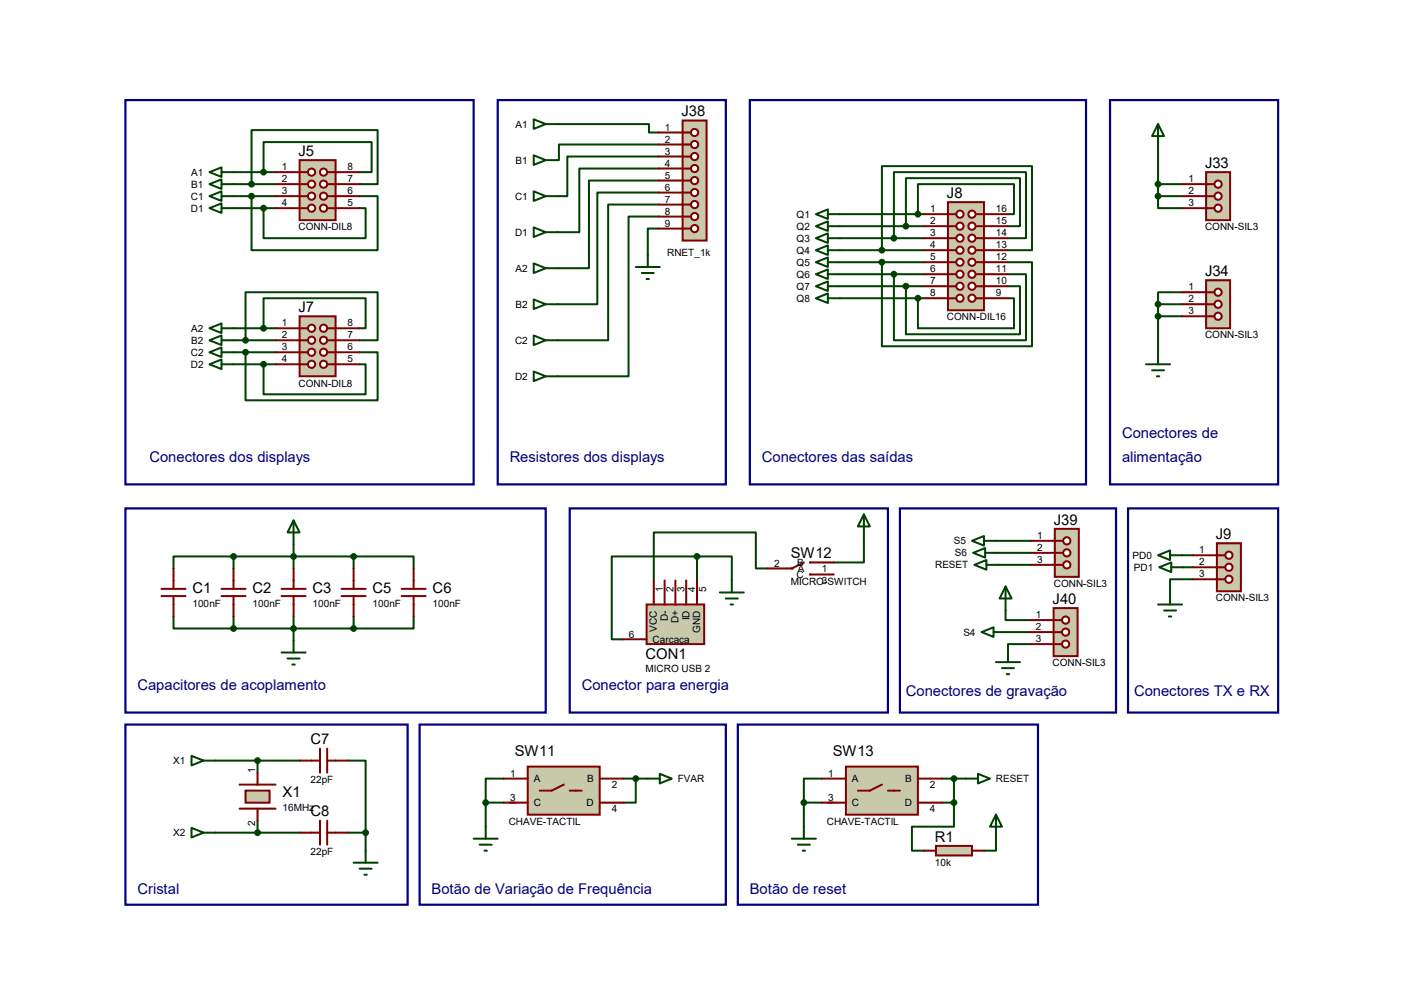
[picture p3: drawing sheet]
<svg xmlns="http://www.w3.org/2000/svg" width="297mm" height="210mm" viewBox="0 0 297 210" stroke-linecap="round" stroke-linejoin="round" font-family="sans-serif">
<g fill="none" stroke="#004000" stroke-width=".42">
<path d="M44.3 36.4l2.6-1v2zM44.3 38.9l2.6-1v2.1zM46.9 38.9h11.4M46.9 36.4h11.4M53.2 38.9v-11.4h26.7v11.4h-3.8M55.8 36.4v-6.3h22.8v6.3h-2.5M112.9 25.2l2.5 1-2.5 1.1zM112.9 32.9l2.5 1-2.5 1zM115.4 26.2h21.9v1.8h2M139.3 30.6h-21.1v3.3h-2.8M139.3 33.1h-19.3v8.4h-4.6M139.3 35.6h-16.7v13.5h-7.2"/>
<path d="M139.3 38.2h-14.7v18.5h-9.2M245 31.3v10.2M245 38.9h5.1M44.3 41.5l2.6-1v2zM44.3 44l2.6-1v2zM46.9 41.5h11.4M46.9 44h11.4M53.2 41.5v11.4h26.7v-11.4h-3.8M55.8 44v6.4h21.5v-6.4h-1.2M112.9 40.5l2.5 1-2.5 1zM112.9 48.1l2.5 1-2.5 1zM112.9 55.7l2.5 1-2.5 1z"/>
<path d="M134.5 56.5h5.1M135.8 57.7h2.5M136.8 59h.5M139.3 40.7h-12.9v23.6h-11M139.3 43.3h-10.6v28.7h-13.3M139.3 45.8h-6.3v33.8h-17.6M139.3 48.3h-2.3v8.2M172.6 45.3l2.5-1v2zM172.6 47.8l2.5-1v2.1zM172.6 50.4l2.5-1v2zM172.6 52.9l2.5-1v2zM172.6 55.5l2.5-1.1v2.1z"/>
<path d="M172.6 58l2.5-1v2zM175.1 45.3h20.4M175.1 47.8h20.4M175.1 50.4h20.4M175.1 52.9h20.4M175.1 58h20.4M175.1 55.5h20.4M186.6 52.9v-17.8h31.7v17.8h-5.1M186.6 55.5v17.7h31.7v-17.7h-5.1M189.1 50.4v-14h27.9v14h-3.8M189.1 58v14h27.9v-14h-3.8M191.6 47.8v-10.1h24.2v10.1h-2.6"/>
<path d="M194.2 45.3v-6.4h20.3v6.4h-1.3M245 41.5v2.5h5.1M245 41.5h5.1M44.3 69.4l2.6-1v2zM44.3 72l2.6-1v2zM44.3 74.5l2.6-1v2zM44.3 77l2.6-1v2.1zM46.9 69.4h11.4M46.9 72h11.4M46.9 74.5h11.4M46.9 77h11.4M51.9 72v-10.2h28v10.2h-3.8"/>
<path d="M51.9 74.5v10.2h28v-10.2h-3.8M55.8 69.4v-6.3h21.5v6.3h-1.2M55.8 77v6.4h21.5v-6.4h-1.2M112.9 63.3l2.5 1-2.5 1.1zM112.9 71l2.5 1-2.5 1zM112.9 78.6l2.5 1-2.5 1zM172.6 60.5l2.5-1v2.1zM172.6 63.1l2.5-1v2zM175.1 63.1h20.4M175.1 60.5h20.4M191.6 60.5v10.2h24.2v-10.2h-2.6M194.2 63.1v6.3h20.3v-6.3h-1.3"/>
<path d="M245 66.9h5.1M245 64.3v10.2M245 64.3h5.1M250.1 61.8h-5.1v2.5M49.4 117.7h-12.7v2.5M49.4 117.7h25.4M49.4 117.7v2.5M62.1 115.1v5.1M74.8 117.7h12.7v2.5M74.8 117.7v2.5M147.4 117.7h7.4v5.1M147.4 117.7h-18v17.5h2.3"/>
<path d="M147.4 117.7v5.1M182.8 113.9v5.1h-6.4M210.7 114.4h7.4M210.9 116.9h7.2M211.2 119.5h6.9M250.1 117.4h2.2M250.3 120h2M36.7 130.4v2.5h12.7M49.4 130.4v2.5M49.4 132.9h25.4M62.1 130.4v5.1M74.8 130.4v2.5"/>
<path d="M87.5 130.4v2.5h-12.7M162.4 120.2h-2.5v-7.6h-21.6v10.2M212.7 129.1v2h5.1M212.7 133.7h5.1M217.8 136.2h-4.6v1.3M252.3 122.5h-4.8v2.8M45.6 176.1h17.8M45.6 160.9h17.8M54.5 160.9v2.5M54.5 173.6v2.5M73.5 160.9h3.8v15.2M73.5 176.1h3.8"/>
<path d="M77.3 176.1v3.8M102.7 169.8v5M102.7 169.8h3.9M106.6 164.7h-3.9v5.1M132 164.7h5M134.5 164.7v5.1h-2.5M170.1 169.8h3.8M170.1 169.8v5M173.9 164.7h-3.8v5.1M199.3 164.7h5M199.3 169.8h2.5M201.8 169.8v5h-8.9v5.1h2.6"/>
<path d="M201.8 164.7v5.1M210.7 177.4v2.5h-2.5"/>
</g>
<path d="M26.5 21.2h73.7v81.2h-73.7zM105.3 21.2h48.2v81.2h-48.2zM158.6 21.2h71.1v81.2h-71.1z" fill="none" stroke="#000080" stroke-width=".47"/>
<path d="M255.1 36.4h5.1v10.2h-5.1z" fill="#c8c8aa" stroke="#800000" stroke-width=".42"/>
<path d="M255.1 38.9h1.8" fill="none" stroke="#800000" stroke-width=".42"/>
<circle cx="257.7" cy="38.9" r=".76" fill="#fff" stroke="#800000" stroke-width=".42"/>
<path d="M255.1 41.5h1.8" fill="none" stroke="#800000" stroke-width=".42"/>
<circle cx="257.7" cy="41.5" r=".76" fill="#fff" stroke="#800000" stroke-width=".42"/>
<path d="M255.1 44h1.8" fill="none" stroke="#800000" stroke-width=".42"/>
<circle cx="257.7" cy="44" r=".76" fill="#fff" stroke="#800000" stroke-width=".42"/>
<path d="M250.1 38.9h5M250.1 41.5h5M250.1 44h5" fill="none" stroke="#800000" stroke-width=".42"/>
<path d="M255.1 59.3h5.1v10.1h-5.1z" fill="#c8c8aa" stroke="#800000" stroke-width=".42"/>
<path d="M255.1 61.8h1.8" fill="none" stroke="#800000" stroke-width=".42"/>
<circle cx="257.7" cy="61.8" r=".76" fill="#fff" stroke="#800000" stroke-width=".42"/>
<path d="M255.1 64.3h1.8" fill="none" stroke="#800000" stroke-width=".42"/>
<circle cx="257.7" cy="64.3" r=".76" fill="#fff" stroke="#800000" stroke-width=".42"/>
<path d="M255.1 66.9h1.8" fill="none" stroke="#800000" stroke-width=".42"/>
<circle cx="257.7" cy="66.9" r=".76" fill="#fff" stroke="#800000" stroke-width=".42"/>
<g fill="none" stroke="#800000" stroke-width=".42">
<path d="M250.1 61.8h5M250.1 64.3h5M250.1 66.9h5M34.2 126.1h5M34.2 124.5h5M36.7 120.2v4.3M36.7 126.1v4.3M46.9 126.1h5M46.9 124.5h5M49.4 120.2v4.3M49.4 126.1v4.3M59.6 126.1h5"/>
<path d="M59.6 124.5h5M62.1 120.2v4.3M62.1 126.1v4.3M72.3 126.1h5M72.3 124.5h5M74.8 120.2v4.3M74.8 126.1v4.3M85 126.1h5M85 124.5h5M87.5 120.2v4.3M87.5 126.1v4.3"/>
</g>
<g fill="none" stroke="#004000" stroke-width=".42">
<path d="M245 26.2l1.3 2.6h-2.6zM245 26.2v5.1M242.4 77h5.1M243.7 78.3h2.6M244.7 79.6h.5M245 74.5v2.5M62.1 110.1l1.3 2.5h-2.6zM62.1 110.1v5M182.8 108.8l1.2 2.5h-2.5zM182.8 108.8v5.1M59.6 138h5M60.8 139.3h2.6"/>
<path d="M62.1 135.5v2.5M152.3 125.3h5.1M153.5 126.6h2.6M154.6 127.8h.5M154.8 122.8v2.5M61.8 140.5h.6"/>
</g>
<g fill="#004000" stroke="#004000" stroke-width=".42">
<circle cx="245" cy="66.9" r=".51"/>
<circle cx="245" cy="64.3" r=".51"/>
<circle cx="245" cy="38.9" r=".51"/>
<circle cx="245" cy="41.5" r=".51"/>
<circle cx="62.1" cy="117.7" r=".51"/>
<circle cx="49.4" cy="117.7" r=".51"/>
<circle cx="74.8" cy="117.7" r=".51"/>
<circle cx="49.4" cy="132.9" r=".51"/>
<circle cx="62.1" cy="132.9" r=".51"/>
<circle cx="74.8" cy="132.9" r=".51"/>
</g>
<path d="M234.8 21.2h35.6v81.2h-35.6zM26.5 107.5h88.9v43.2h-88.9zM120.5 107.5h67.3v43.2h-67.3z" fill="none" stroke="#000080" stroke-width=".47"/>
<path d="M144.4 25.5h5.1v25.4h-5.1z" fill="#c8c8aa" stroke="#800000" stroke-width=".42"/>
<path d="M144.4 28h1.8" fill="none" stroke="#800000" stroke-width=".42"/>
<circle cx="146.9" cy="28" r=".76" fill="#fff" stroke="#800000" stroke-width=".42"/>
<path d="M144.4 30.6h1.8" fill="none" stroke="#800000" stroke-width=".42"/>
<circle cx="146.9" cy="30.6" r=".76" fill="#fff" stroke="#800000" stroke-width=".42"/>
<path d="M144.4 33.1h1.8" fill="none" stroke="#800000" stroke-width=".42"/>
<circle cx="146.9" cy="33.1" r=".76" fill="#fff" stroke="#800000" stroke-width=".42"/>
<path d="M144.4 35.6h1.8" fill="none" stroke="#800000" stroke-width=".42"/>
<circle cx="146.9" cy="35.6" r=".76" fill="#fff" stroke="#800000" stroke-width=".42"/>
<path d="M144.4 38.2h1.8" fill="none" stroke="#800000" stroke-width=".42"/>
<circle cx="146.9" cy="38.2" r=".76" fill="#fff" stroke="#800000" stroke-width=".42"/>
<path d="M144.4 40.7h1.8" fill="none" stroke="#800000" stroke-width=".42"/>
<circle cx="146.9" cy="40.7" r=".76" fill="#fff" stroke="#800000" stroke-width=".42"/>
<path d="M144.4 43.3h1.8" fill="none" stroke="#800000" stroke-width=".42"/>
<circle cx="146.9" cy="43.3" r=".76" fill="#fff" stroke="#800000" stroke-width=".42"/>
<path d="M144.4 45.8h1.8" fill="none" stroke="#800000" stroke-width=".42"/>
<circle cx="146.9" cy="45.8" r=".76" fill="#fff" stroke="#800000" stroke-width=".42"/>
<path d="M144.4 48.3h1.8" fill="none" stroke="#800000" stroke-width=".42"/>
<circle cx="146.9" cy="48.3" r=".76" fill="#fff" stroke="#800000" stroke-width=".42"/>
<path d="M139.3 28h5.1M139.3 30.6h5.1M139.3 33.1h5.1M139.3 35.6h5.1M139.3 38.2h5.1M139.3 40.7h5.1M139.3 43.3h5.1M139.3 45.8h5.1M139.3 48.3h5.1" fill="none" stroke="#800000" stroke-width=".42"/>
<path d="M223.1 111.8h5.1v10.2h-5.1z" fill="#c8c8aa" stroke="#800000" stroke-width=".42"/>
<path d="M223.1 114.4h1.8" fill="none" stroke="#800000" stroke-width=".42"/>
<circle cx="225.7" cy="114.4" r=".76" fill="#fff" stroke="#800000" stroke-width=".42"/>
<path d="M223.1 116.9h1.8" fill="none" stroke="#800000" stroke-width=".42"/>
<circle cx="225.7" cy="116.9" r=".76" fill="#fff" stroke="#800000" stroke-width=".42"/>
<path d="M223.1 119.5h1.8" fill="none" stroke="#800000" stroke-width=".42"/>
<circle cx="225.7" cy="119.5" r=".76" fill="#fff" stroke="#800000" stroke-width=".42"/>
<path d="M218.1 114.4h5M218.1 116.9h5M218.1 119.5h5" fill="none" stroke="#800000" stroke-width=".42"/>
<path d="M222.9 128.6h5.1v10.2h-5.1z" fill="#c8c8aa" stroke="#800000" stroke-width=".42"/>
<path d="M222.9 131.1h1.8" fill="none" stroke="#800000" stroke-width=".42"/>
<circle cx="225.4" cy="131.1" r=".76" fill="#fff" stroke="#800000" stroke-width=".42"/>
<path d="M222.9 133.7h1.8" fill="none" stroke="#800000" stroke-width=".42"/>
<circle cx="225.4" cy="133.7" r=".76" fill="#fff" stroke="#800000" stroke-width=".42"/>
<path d="M222.9 136.2h1.8" fill="none" stroke="#800000" stroke-width=".42"/>
<circle cx="225.4" cy="136.2" r=".76" fill="#fff" stroke="#800000" stroke-width=".42"/>
<path d="M217.8 131.1h5.1M217.8 133.7h5.1M217.8 136.2h5.1" fill="none" stroke="#800000" stroke-width=".42"/>
<g fill="none" stroke="#004000" stroke-width=".42">
<path d="M205.6 114.4l2.6-1v2zM205.9 116.9l2.5-1v2zM206.1 119.5l2.6-1.1v2.1zM208.2 114.4h2.5M208.4 116.9h2.5M208.7 119.5h2.5M207.6 133.7l2.6-1v2zM210.2 133.7h2.5M212.7 124l1.3 2.6h-2.5zM212.7 124v5.1M213.2 137.5v2.5M210.7 140h5.1"/>
<path d="M212 141.3h2.5M213 142.6h.5"/>
</g>
<path d="M190.4 107.5h45.7v43.2h-45.7z" fill="none" stroke="#000080" stroke-width=".47"/>
<path d="M63.4 33.9h7.6v12.7h-7.6z" fill="#c8c8aa" stroke="#800000" stroke-width=".42"/>
<path d="M63.4 36.4h1.8" fill="none" stroke="#800000" stroke-width=".42"/>
<circle cx="65.9" cy="36.4" r=".76" fill="#fff" stroke="#800000" stroke-width=".42"/>
<path d="M63.4 38.9h1.8" fill="none" stroke="#800000" stroke-width=".42"/>
<circle cx="65.9" cy="38.9" r=".76" fill="#fff" stroke="#800000" stroke-width=".42"/>
<path d="M63.4 41.5h1.8" fill="none" stroke="#800000" stroke-width=".42"/>
<circle cx="65.9" cy="41.5" r=".76" fill="#fff" stroke="#800000" stroke-width=".42"/>
<path d="M63.4 44h1.8" fill="none" stroke="#800000" stroke-width=".42"/>
<circle cx="65.9" cy="44" r=".76" fill="#fff" stroke="#800000" stroke-width=".42"/>
<path d="M69.2 36.4h1.8" fill="none" stroke="#800000" stroke-width=".42"/>
<circle cx="68.5" cy="36.4" r=".76" fill="#fff" stroke="#800000" stroke-width=".42"/>
<path d="M69.2 38.9h1.8" fill="none" stroke="#800000" stroke-width=".42"/>
<circle cx="68.5" cy="38.9" r=".76" fill="#fff" stroke="#800000" stroke-width=".42"/>
<path d="M69.2 41.5h1.8" fill="none" stroke="#800000" stroke-width=".42"/>
<circle cx="68.5" cy="41.5" r=".76" fill="#fff" stroke="#800000" stroke-width=".42"/>
<path d="M69.2 44h1.8" fill="none" stroke="#800000" stroke-width=".42"/>
<circle cx="68.5" cy="44" r=".76" fill="#fff" stroke="#800000" stroke-width=".42"/>
<path d="M58.3 36.4h5.1M58.3 38.9h5.1M71 36.4h5.1M71 38.9h5.1M58.3 41.5h5.1M58.3 44h5.1M71 41.5h5.1M71 44h5.1" fill="none" stroke="#800000" stroke-width=".42"/>
<path d="M63.4 66.9h7.6v12.7h-7.6z" fill="#c8c8aa" stroke="#800000" stroke-width=".42"/>
<path d="M63.4 69.4h1.8" fill="none" stroke="#800000" stroke-width=".42"/>
<circle cx="65.9" cy="69.4" r=".76" fill="#fff" stroke="#800000" stroke-width=".42"/>
<path d="M63.4 72h1.8" fill="none" stroke="#800000" stroke-width=".42"/>
<circle cx="65.9" cy="72" r=".76" fill="#fff" stroke="#800000" stroke-width=".42"/>
<path d="M63.4 74.5h1.8" fill="none" stroke="#800000" stroke-width=".42"/>
<circle cx="65.9" cy="74.5" r=".76" fill="#fff" stroke="#800000" stroke-width=".42"/>
<path d="M63.4 77h1.8" fill="none" stroke="#800000" stroke-width=".42"/>
<circle cx="65.9" cy="77" r=".76" fill="#fff" stroke="#800000" stroke-width=".42"/>
<path d="M69.2 69.4h1.8" fill="none" stroke="#800000" stroke-width=".42"/>
<circle cx="68.5" cy="69.4" r=".76" fill="#fff" stroke="#800000" stroke-width=".42"/>
<path d="M69.2 72h1.8" fill="none" stroke="#800000" stroke-width=".42"/>
<circle cx="68.5" cy="72" r=".76" fill="#fff" stroke="#800000" stroke-width=".42"/>
<path d="M69.2 74.5h1.8" fill="none" stroke="#800000" stroke-width=".42"/>
<circle cx="68.5" cy="74.5" r=".76" fill="#fff" stroke="#800000" stroke-width=".42"/>
<path d="M69.2 77h1.8" fill="none" stroke="#800000" stroke-width=".42"/>
<circle cx="68.5" cy="77" r=".76" fill="#fff" stroke="#800000" stroke-width=".42"/>
<path d="M58.3 69.4h5.1M58.3 72h5.1M58.3 74.5h5.1M58.3 77h5.1M71 69.4h5.1M71 72h5.1M71 74.5h5.1M71 77h5.1" fill="none" stroke="#800000" stroke-width=".42"/>
<g fill="#004000" stroke="#004000" stroke-width=".42">
<circle cx="55.8" cy="36.4" r=".51"/>
<circle cx="53.2" cy="38.9" r=".51"/>
<circle cx="53.2" cy="41.5" r=".51"/>
<circle cx="55.8" cy="44" r=".51"/>
<circle cx="55.8" cy="69.4" r=".51"/>
<circle cx="51.9" cy="72" r=".51"/>
<circle cx="51.9" cy="74.5" r=".51"/>
<circle cx="55.8" cy="77" r=".51"/>
</g>
<path d="M200.5 42.8h7.7v22.8h-7.7z" fill="#c8c8aa" stroke="#800000" stroke-width=".42"/>
<path d="M200.5 45.3h1.8" fill="none" stroke="#800000" stroke-width=".42"/>
<circle cx="203.1" cy="45.3" r=".76" fill="#fff" stroke="#800000" stroke-width=".42"/>
<path d="M200.5 47.8h1.8" fill="none" stroke="#800000" stroke-width=".42"/>
<circle cx="203.1" cy="47.8" r=".76" fill="#fff" stroke="#800000" stroke-width=".42"/>
<path d="M200.5 50.4h1.8" fill="none" stroke="#800000" stroke-width=".42"/>
<circle cx="203.1" cy="50.4" r=".76" fill="#fff" stroke="#800000" stroke-width=".42"/>
<path d="M200.5 52.9h1.8" fill="none" stroke="#800000" stroke-width=".42"/>
<circle cx="203.1" cy="52.9" r=".76" fill="#fff" stroke="#800000" stroke-width=".42"/>
<path d="M206.4 45.3h1.8" fill="none" stroke="#800000" stroke-width=".42"/>
<circle cx="205.6" cy="45.3" r=".76" fill="#fff" stroke="#800000" stroke-width=".42"/>
<path d="M206.4 47.8h1.8" fill="none" stroke="#800000" stroke-width=".42"/>
<circle cx="205.6" cy="47.8" r=".76" fill="#fff" stroke="#800000" stroke-width=".42"/>
<path d="M206.4 50.4h1.8" fill="none" stroke="#800000" stroke-width=".42"/>
<circle cx="205.6" cy="50.4" r=".76" fill="#fff" stroke="#800000" stroke-width=".42"/>
<path d="M206.4 52.9h1.8" fill="none" stroke="#800000" stroke-width=".42"/>
<circle cx="205.6" cy="52.9" r=".76" fill="#fff" stroke="#800000" stroke-width=".42"/>
<path d="M200.5 55.5h1.8" fill="none" stroke="#800000" stroke-width=".42"/>
<circle cx="203.1" cy="55.5" r=".76" fill="#fff" stroke="#800000" stroke-width=".42"/>
<path d="M206.4 55.5h1.8" fill="none" stroke="#800000" stroke-width=".42"/>
<circle cx="205.6" cy="55.5" r=".76" fill="#fff" stroke="#800000" stroke-width=".42"/>
<path d="M200.5 58h1.8" fill="none" stroke="#800000" stroke-width=".42"/>
<circle cx="203.1" cy="58" r=".76" fill="#fff" stroke="#800000" stroke-width=".42"/>
<path d="M206.4 58h1.8" fill="none" stroke="#800000" stroke-width=".42"/>
<circle cx="205.6" cy="58" r=".76" fill="#fff" stroke="#800000" stroke-width=".42"/>
<path d="M200.5 60.5h1.8" fill="none" stroke="#800000" stroke-width=".42"/>
<circle cx="203.1" cy="60.5" r=".76" fill="#fff" stroke="#800000" stroke-width=".42"/>
<path d="M206.4 60.5h1.8" fill="none" stroke="#800000" stroke-width=".42"/>
<circle cx="205.6" cy="60.5" r=".76" fill="#fff" stroke="#800000" stroke-width=".42"/>
<path d="M200.5 63.1h1.8" fill="none" stroke="#800000" stroke-width=".42"/>
<circle cx="203.1" cy="63.1" r=".76" fill="#fff" stroke="#800000" stroke-width=".42"/>
<path d="M206.4 63.1h1.8" fill="none" stroke="#800000" stroke-width=".42"/>
<circle cx="205.6" cy="63.1" r=".76" fill="#fff" stroke="#800000" stroke-width=".42"/>
<g fill="none" stroke="#800000" stroke-width=".42">
<path d="M195.5 45.3h5M195.5 47.8h5M195.5 50.4h5M195.5 52.9h5M195.5 55.5h5M195.5 58h5M208.2 45.3h5M208.2 47.8h5M208.2 50.4h5M208.2 52.9h5M208.2 55.5h5M208.2 58h5"/>
<path d="M195.5 60.5h5M195.5 63.1h5M208.2 60.5h5M208.2 63.1h5"/>
</g>
<g fill="#004000" stroke="#004000" stroke-width=".42">
<circle cx="194.2" cy="45.3" r=".51"/>
<circle cx="191.6" cy="47.8" r=".51"/>
<circle cx="189.1" cy="50.4" r=".51"/>
<circle cx="186.6" cy="52.9" r=".51"/>
<circle cx="194.2" cy="63.1" r=".51"/>
<circle cx="191.6" cy="60.5" r=".51"/>
<circle cx="189.1" cy="58" r=".51"/>
<circle cx="186.6" cy="55.5" r=".51"/>
</g>
<circle cx="167.5" cy="120.2" r=".21" fill="#800000"/>
<path d="M170.1 119l-2.6 1.2" fill="none" stroke="#800000" stroke-width=".42"/>
<g fill="#800000">
<circle cx="171.3" cy="119" r=".21"/>
<circle cx="171.3" cy="121.5" r=".21"/>
</g>
<path d="M171.3 119h5.1M162.4 120.2h5.1M171.3 121.5h5.1M50.7 165.9h7.6M50.7 171h7.6" fill="none" stroke="#800000" stroke-width=".42"/>
<path d="M40.5 159.9l2.6 1-2.6 1zM40.5 175.1l2.6 1-2.6 1zM43.1 160.9h2.5M43.1 176.1h2.5" fill="none" stroke="#004000" stroke-width=".42"/>
<path d="M51.9 167.2h5.1v2.6h-5.1z" fill="#c8c8aa" stroke="#800000" stroke-width=".42"/>
<path d="M67.7 158.3v5.1M69.2 158.3v5.1M54.5 163.4v2.5M54.5 171v2.6M63.4 160.9h4.3M63.4 176.1h4.3M67.7 173.6v5M69.2 173.6v5M69.2 160.9h4.3M69.2 176.1h4.3" fill="none" stroke="#800000" stroke-width=".42"/>
<g fill="#004000" stroke="#004000" stroke-width=".42">
<circle cx="54.5" cy="176.1" r=".51"/>
<circle cx="77.3" cy="176.1" r=".51"/>
<circle cx="54.5" cy="160.9" r=".51"/>
</g>
<path d="M77.3 179.9v2.6M137 164.7h2.6M139.6 163.7l2.5 1-2.5 1zM74.8 182.5h5.1M76.1 183.7h2.5M77.1 185h.5" fill="none" stroke="#004000" stroke-width=".42"/>
<path d="M26.5 153.2h59.7v38.1h-59.7z" fill="none" stroke="#000080" stroke-width=".47"/>
<path d="M111.6 162.1h15.3v10.2h-15.3z" fill="#c8c8aa" stroke="#800000" stroke-width=".42"/>
<path d="M106.6 169.8h5M106.6 164.7h5M119.3 165.9l-2.6 1.3h-2.5M120.5 167.2h2.6M126.9 169.8h5.1M126.9 164.7h5.1" fill="none" stroke="#800000" stroke-width=".42"/>
<g fill="#004000" stroke="#004000" stroke-width=".42">
<circle cx="134.5" cy="164.7" r=".51"/>
<circle cx="102.7" cy="169.8" r=".51"/>
</g>
<path d="M100.2 177.4h5.1M101.5 178.6h2.5M102.5 179.9h.5M102.7 174.8v2.6M204.3 164.7h2.6M206.9 163.7l2.5 1-2.5 1z" fill="none" stroke="#004000" stroke-width=".42"/>
<path d="M178.9 162.1h15.3v10.2h-15.3z" fill="#c8c8aa" stroke="#800000" stroke-width=".42"/>
<path d="M173.9 169.8h5M173.9 164.7h5M186.6 165.9l-2.6 1.3h-2.5M187.8 167.2h2.6M194.2 169.8h5.1M194.2 164.7h5.1" fill="none" stroke="#800000" stroke-width=".42"/>
<g fill="#004000" stroke="#004000" stroke-width=".42">
<circle cx="201.8" cy="164.7" r=".51"/>
<circle cx="170.1" cy="169.8" r=".51"/>
</g>
<path d="M167.5 177.4h5.1M168.8 178.6h2.5M169.8 179.9h.5M170.1 174.8v2.6" fill="none" stroke="#004000" stroke-width=".42"/>
<path d="M88.8 153.2h64.7v38.1h-64.7zM156.1 153.2h63.5v38.1h-63.5z" fill="none" stroke="#000080" stroke-width=".47"/>
<path d="M198 178.9h7.6v2h-7.6z" fill="#c8c8aa" stroke="#800000" stroke-width=".42"/>
<path d="M195.5 179.9h2.5M205.6 179.9h2.6" fill="none" stroke="#800000" stroke-width=".42"/>
<path d="M210.7 172.3l1.3 2.5h-2.6zM210.7 172.3v5.1" fill="none" stroke="#004000" stroke-width=".42"/>
<circle cx="201.8" cy="169.8" r=".51" fill="#004000" stroke="#004000" stroke-width=".42"/>
<path d="M257.4 114.9h5.1v10.2h-5.1z" fill="#c8c8aa" stroke="#800000" stroke-width=".42"/>
<path d="M257.4 117.4h1.8" fill="none" stroke="#800000" stroke-width=".42"/>
<circle cx="260" cy="117.4" r=".76" fill="#fff" stroke="#800000" stroke-width=".42"/>
<path d="M257.4 120h1.8" fill="none" stroke="#800000" stroke-width=".42"/>
<circle cx="260" cy="120" r=".76" fill="#fff" stroke="#800000" stroke-width=".42"/>
<path d="M257.4 122.5h1.8" fill="none" stroke="#800000" stroke-width=".42"/>
<circle cx="260" cy="122.5" r=".76" fill="#fff" stroke="#800000" stroke-width=".42"/>
<path d="M252.3 117.4h5.1M252.3 120h5.1M252.3 122.5h5.1" fill="none" stroke="#800000" stroke-width=".42"/>
<path d="M245 117.4l2.5-1v2zM245.2 120l2.6-1v2zM247.5 117.4h2.6M247.8 120h2.5M245 127.8h5.1M246.3 129.1h2.5M247.3 130.4h.5M247.5 125.3v2.5" fill="none" stroke="#004000" stroke-width=".42"/>
<path d="M238.6 107.5h31.8v43.2h-31.8z" fill="none" stroke="#000080" stroke-width=".47"/>
<path d="M136.8 127.8h12.2v8.4h-12.2z" fill="#c8c8aa" stroke="#800000" stroke-width=".42"/>
<path d="M131.7 135.2h5.1M138.3 122.8v5M140.6 122.8v5M142.9 122.8v5M145.2 122.8v5M147.4 122.8v5" fill="none" stroke="#800000" stroke-width=".42"/>
<circle cx="147.4" cy="117.7" r=".51" fill="#004000" stroke="#004000" stroke-width=".42"/>
<g font-size="3.1">
<text x="144.2" y="24.6">J38</text>
<text x="63.2" y="33">J5</text>
<text x="254.9" y="35.5">J33</text>
<text x="200.3" y="41.9">J8</text>
<text x="254.9" y="58.4">J34</text>
<text x="63.2" y="66">J7</text>
<text x="222.9" y="111">J39</text>
<text x="167.3" y="118.1">SW12</text>
<text x="257.2" y="114">J9</text>
<text x="40.7" y="125.4">C1</text>
<text x="53.4" y="125.4">C2</text>
<text x="66.1" y="125.4">C3</text>
<text x="78.8" y="125.4">C5</text>
<text x="91.5" y="125.4">C6</text>
<text x="222.7" y="127.7">J40</text>
<text x="136.6" y="139.3">CON1</text>
<text x="65.7" y="157.4">C7</text>
<text x="108.9" y="160">SW11</text>
<text x="176.2" y="160">SW13</text>
<text x="59.8" y="168.6">X1</text>
<text x="65.7" y="172.7">C8</text>
<text x="197.8" y="178">R1</text>
</g>
<g font-size="3.1" fill="#000080">
<text x="237.4" y="92.6">Conectores de</text>
<text x="31.6" y="97.7">Conectores dos displays</text>
<text x="107.8" y="97.7">Resistores dos displays</text>
<text x="161.2" y="97.7">Conectores das saídas</text>
<text x="237.4" y="97.7">alimentação</text>
<text x="29.1" y="145.9">Capacitores de acoplamento</text>
<text x="123.1" y="145.9">Conector para energia</text>
<text x="191.6" y="147.2">Conectores de gravação</text>
<text x="239.9" y="147.2">Conectores TX e RX</text>
<text x="29.1" y="189.1">Cristal</text>
<text x="91.3" y="189.1">Botão de Variação de Frequência</text>
<text x="158.6" y="189.1">Botão de reset</text>
</g>
<g font-size="2.1">
<text x="109.1" y="27">A1</text>
<text x="140.7" y="27.6">1</text>
<text x="109.1" y="34.6">B1</text>
<text x="140.7" y="30.2">2</text>
<text x="140.7" y="32.7">3</text>
<text x="140.7" y="35.3">4</text>
<text x="40.5" y="37.2">A1</text>
<text x="40.5" y="39.7">B1</text>
<text x="59.6" y="36">1</text>
<text x="59.6" y="38.6">2</text>
<text x="59.6" y="41.1">3</text>
<text x="73.5" y="36">8</text>
<text x="73.5" y="38.6">7</text>
<text x="73.5" y="41.1">6</text>
<text x="140.7" y="37.8">5</text>
<text x="140.7" y="40.3">6</text>
<text x="251.4" y="38.6">1</text>
<text x="251.4" y="41.1">2</text>
<text x="40.4" y="42.2">C1</text>
<text x="40.4" y="44.8">D1</text>
<text x="59.6" y="43.6">4</text>
<text x="73.5" y="43.6">5</text>
<text x="109" y="42.2">C1</text>
<text x="140.7" y="42.9">7</text>
<text x="140.7" y="45.4">8</text>
<text x="140.7" y="48">9</text>
<text x="168.5" y="46.1">Q1</text>
<text x="196.8" y="44.9">1</text>
<text x="196.8" y="47.5">2</text>
<text x="210.7" y="44.9">16</text>
<text x="210.7" y="47.5">15</text>
<text x="251.4" y="43.6">3</text>
<text x="63.2" y="48.7">CONN-DIL8</text>
<text x="109" y="49.9">D1</text>
<text x="168.5" y="48.6">Q2</text>
<text x="168.5" y="51.1">Q3</text>
<text x="168.5" y="53.7">Q4</text>
<text x="196.8" y="50">3</text>
<text x="196.8" y="52.5">4</text>
<text x="210.7" y="50">14</text>
<text x="210.7" y="52.5">13</text>
<text x="254.9" y="48.7">CONN-SIL3</text>
<text x="109.1" y="57.5">A2</text>
<text x="141.1" y="54.1">RNET_1k</text>
<text x="168.5" y="56.2">Q5</text>
<text x="168.5" y="58.8">Q6</text>
<text x="196.8" y="55.1">5</text>
<text x="196.8" y="57.6">6</text>
<text x="210.7" y="55.1">12</text>
<text x="210.7" y="57.6">11</text>
<text x="109.1" y="65.1">B2</text>
<text x="168.5" y="61.3">Q7</text>
<text x="168.5" y="63.8">Q8</text>
<text x="196.8" y="60.2">7</text>
<text x="196.8" y="62.7">8</text>
<text x="210.7" y="60.2">10</text>
<text x="210.7" y="62.7">9</text>
<text x="251.4" y="61.4">1</text>
<text x="251.4" y="64">2</text>
<text x="40.5" y="70.2">A2</text>
<text x="59.6" y="69">1</text>
<text x="59.6" y="71.6">2</text>
<text x="73.5" y="69">8</text>
<text x="73.5" y="71.6">7</text>
<text x="200.3" y="67.8">CONN-DIL16</text>
<text x="251.4" y="66.5">3</text>
<text x="254.9" y="71.6">CONN-SIL3</text>
<text x="40.4" y="75.3">C2</text>
<text x="40.4" y="77.8">D2</text>
<text x="40.5" y="72.7">B2</text>
<text x="59.6" y="74.1">3</text>
<text x="59.6" y="76.7">4</text>
<text x="73.5" y="74.1">6</text>
<text x="73.5" y="76.7">5</text>
<text x="109" y="72.7">C2</text>
<text x="63.2" y="81.7">CONN-DIL8</text>
<text x="109" y="80.3">D2</text>
<text x="163.8" y="119.8">2</text>
<text x="168.7" y="119.7">B</text>
<text x="201.8" y="115.1">S5</text>
<text x="202" y="117.7">S6</text>
<text x="219.4" y="114">1</text>
<text x="219.4" y="116.5">2</text>
<text x="219.4" y="119.1">3</text>
<text x="239.6" y="118.2">PD0</text>
<text x="253.7" y="117.1">1</text>
<text x="253.7" y="119.6">2</text>
<text x="140.2" y="125.3" transform="rotate(-90 140.2 125.3)">1</text>
<text x="142.5" y="125.3" transform="rotate(-90 142.5 125.3)">2</text>
<text x="144.8" y="125.3" transform="rotate(-90 144.8 125.3)">3</text>
<text x="147.1" y="125.3" transform="rotate(-90 147.1 125.3)">4</text>
<text x="149.4" y="125.3" transform="rotate(-90 149.4 125.3)">5</text>
<text x="167.3" y="123.7">MICRO-SWITCH</text>
<text x="168.5" y="122.3">C</text>
<text x="168.8" y="121">A</text>
<text x="173.9" y="120.9">1</text>
<text x="173.9" y="123.4">3</text>
<text x="197.8" y="120.2">RESET</text>
<text x="222.9" y="124.2">CONN-SIL3</text>
<text x="239.9" y="120.7">PD1</text>
<text x="253.7" y="122.1">3</text>
<text x="40.7" y="128.3">100nF</text>
<text x="53.4" y="128.3">100nF</text>
<text x="66.1" y="128.3">100nF</text>
<text x="78.8" y="128.3">100nF</text>
<text x="91.5" y="128.3">100nF</text>
<text x="141.3" y="131.3" transform="rotate(-90 141.3 131.3)">D-</text>
<text x="143.6" y="131.9" transform="rotate(-90 143.6 131.9)">D+</text>
<text x="145.8" y="131.2" transform="rotate(-90 145.8 131.2)">ID</text>
<text x="219.2" y="130.8">1</text>
<text x="257.2" y="127.2">CONN-SIL3</text>
<text x="133.1" y="134.8">6</text>
<text x="138" y="136">Carcaça</text>
<text x="139" y="133.6" transform="rotate(-90 139 133.6)">VCC</text>
<text x="148.1" y="133.8" transform="rotate(-90 148.1 133.8)">GND</text>
<text x="203.8" y="134.5">S4</text>
<text x="219.2" y="133.3">2</text>
<text x="219.2" y="135.8">3</text>
<text x="136.6" y="142.2">MICRO USB 2</text>
<text x="222.7" y="140.9">CONN-SIL3</text>
<text x="36.7" y="161.6">X1</text>
<text x="54" y="163.4" transform="rotate(-90 54 163.4)">1</text>
<text x="65.7" y="165.6">22pF</text>
<text x="107.9" y="164.3">1</text>
<text x="112.9" y="165.4">A</text>
<text x="124.2" y="165.4">B</text>
<text x="129.4" y="166.6">2</text>
<text x="143.4" y="165.4">FVAR</text>
<text x="175.2" y="164.3">1</text>
<text x="180.2" y="165.4">A</text>
<text x="191.5" y="165.4">B</text>
<text x="196.7" y="166.6">2</text>
<text x="210.7" y="165.4">RESET</text>
<text x="59.8" y="171.5">16MHz</text>
<text x="107.9" y="169.4">3</text>
<text x="112.9" y="170.5">C</text>
<text x="124.1" y="170.5">D</text>
<text x="129.4" y="171.7">4</text>
<text x="175.2" y="169.4">3</text>
<text x="180.2" y="170.5">C</text>
<text x="191.4" y="170.5">D</text>
<text x="196.7" y="171.7">4</text>
<text x="36.7" y="176.9">X2</text>
<text x="54" y="174.8" transform="rotate(-90 54 174.8)">2</text>
<text x="107.6" y="174.5">CHAVE-TACTIL</text>
<text x="174.9" y="174.5">CHAVE-TACTIL</text>
<text x="65.7" y="180.8">22pF</text>
<text x="197.8" y="183.1">10k</text>
</g>
</svg>
